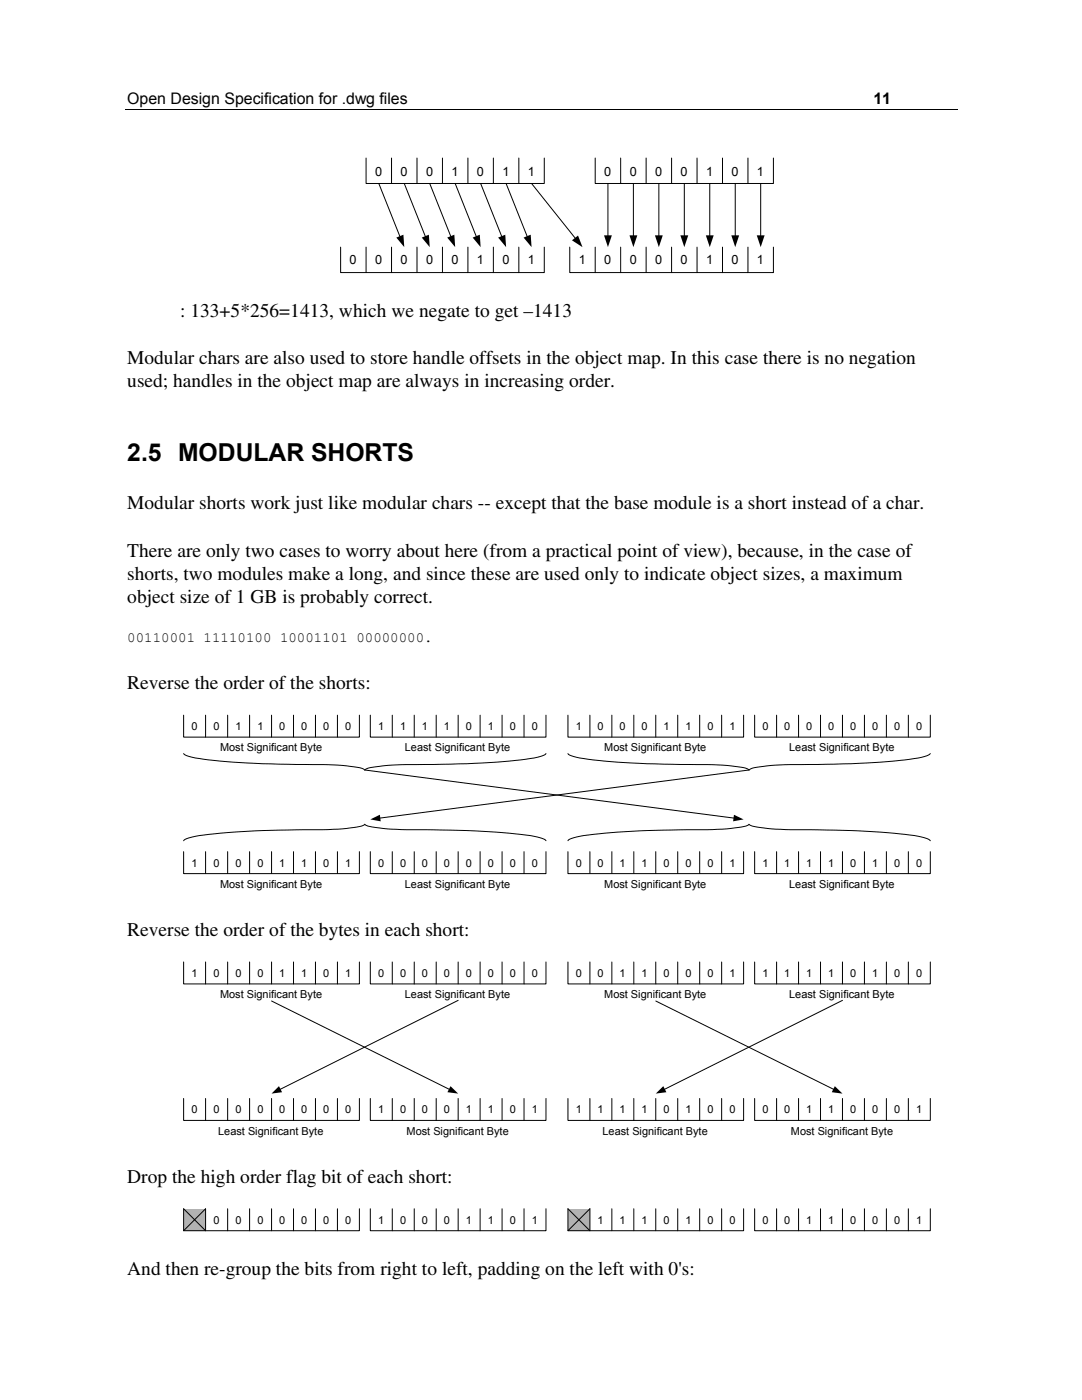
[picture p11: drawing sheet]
<svg xmlns="http://www.w3.org/2000/svg" width="216mm" height="279mm" viewBox="0 0 216 279" stroke-linecap="round" stroke-linejoin="round" font-family="sans-serif">
<g fill="none" stroke="#000" stroke-width=".2">
<path d="M24.9 21.8h166.1M73 31.5v5.1h35.6v-5.1M75.6 36.6l4.2 10.7M78.1 31.5v5.1M80.7 36.6l4.2 10.7M83.2 31.5v5.1M85.7 36.6l4.3 10.7M88.3 31.5v5.1M90.8 36.6l4.3 10.7M93.4 31.5v5.1M95.9 36.6l4.3 10.7M98.4 31.5v5.1"/>
<path d="M101 36.6l4.2 10.7M103.5 31.5v5.1M106.1 36.6l8.8 11M118.8 31.5v5.1h35.5v-5.1M121.3 36.6v10.6M123.8 31.5v5.1M126.4 36.6v10.6M128.9 31.5v5.1M131.5 36.6v10.6M134 31.5v5.1M136.5 36.6v10.6M139.1 31.5v5.1"/>
<path d="M141.6 36.6v10.6M144.2 31.5v5.1M146.7 36.6v10.6M149.2 31.5v5.1M151.8 36.6v10.6M68 49.3v5.1h40.6v-5.1M73 49.3v5.1M78.1 49.3v5.1M83.2 49.3v5.1M88.3 49.3v5.1M93.4 49.3v5.1M98.4 49.3v5.1"/>
<path d="M103.5 49.3v5.1M113.7 49.3v5.1h40.6v-5.1M118.8 49.3v5.1M123.8 49.3v5.1M128.9 49.3v5.1M134 49.3v5.1M139.1 49.3v5.1M144.2 49.3v5.1M149.2 49.3v5.1M36.6 142.7v4.4h35.1v-4.4M36.6 150.4l.1 .1a13 13 0 0 0 5 1.2 229.3 229.3 0 0 0 24.8 1l1.8 .1a11 11 0 0 1 4.5 .9M41 142.7v4.4"/>
<path d="M45.4 142.7v4.4M49.8 142.7v4.4M54.2 142.7v4.4M58.6 142.7v4.4M62.9 142.7v4.4M67.3 142.7v4.4M72.8 153.7l73.7 9.6M73.9 142.7v4.4h35v-4.4M78.3 142.7v4.4M82.7 142.7v4.4M87 142.7v4.4M91.4 142.7v4.4"/>
<path d="M95.8 142.7v4.4M100.2 142.7v4.4M104.6 142.7v4.4M108.9 150.4l-.1 .1a13 13 0 0 1-4.9 1.2 228.6 228.6 0 0 1-24.8 1l-1.9 .1a10.7 10.7 0 0 0-4.4 .9M113.3 142.7v4.4h35.1v-4.4M113.3 150.4l.1 .1a13 13 0 0 0 5 1.2 228.6 228.6 0 0 0 24.8 1l1.8 .1a10.7 10.7 0 0 1 4.5 .9M117.7 142.7v4.4M122.1 142.7v4.4M126.5 142.7v4.4M130.9 142.7v4.4M135.2 142.7v4.4M139.6 142.7v4.4"/>
<path d="M144 142.7v4.4M149.5 153.7l-73.8 9.6M150.6 142.7v4.4h35v-4.4M155 142.7v4.4M159.3 142.7v4.4M163.7 142.7v4.4M168.1 142.7v4.4M172.5 142.7v4.4M176.9 142.7v4.4M181.3 142.7v4.4M185.6 150.4l-.1 .1a12.7 12.7 0 0 1-4.9 1.2 229.3 229.3 0 0 1-24.9 1l-1.8 .1a11 11 0 0 0-4.4 .9M36.6 170v4.3h35.1v-4.3"/>
<path d="M36.6 167.8a7.3 7.3 0 0 1 4.1-1.2 194.3 194.3 0 0 1 24.8-1l2.8-.2a11 11 0 0 0 4.5-.9 7.3 7.3 0 0 0 3.6 .8l1.7 .2a326.7 326.7 0 0 1 23.5 .8 24.8 24.8 0 0 1 7 1.2l.3 .3M41 170v4.3M45.4 170v4.3M49.8 170v4.3M54.2 170v4.3M58.6 170v4.3M62.9 170v4.3M67.3 170v4.3M73.9 170v4.3h35v-4.3M78.3 170v4.3M82.7 170v4.3M87 170v4.3"/>
<path d="M91.4 170v4.3M95.8 170v4.3M100.2 170v4.3M104.6 170v4.3M113.3 170v4.3h35.1v-4.3M113.3 167.8a7.3 7.3 0 0 1 4.1-1.2 194.3 194.3 0 0 1 24.8-1l2.8-.2a10.7 10.7 0 0 0 4.5-.9 7.5 7.5 0 0 0 3.6 .8l2.6 .2a235.8 235.8 0 0 1 24.9 1 10.5 10.5 0 0 1 5 1.3M117.7 170v4.3M122.1 170v4.3M126.5 170v4.3M130.9 170v4.3M135.2 170v4.3M139.6 170v4.3"/>
<path d="M144 170v4.3M150.6 170v4.3h35v-4.3M155 170v4.3M159.3 170v4.3M163.7 170v4.3M168.1 170v4.3M172.5 170v4.3M176.9 170v4.3M181.3 170v4.3M36.6 192v4.4h35.1v-4.4M41 192v4.4M45.4 192v4.4"/>
<path d="M49.8 192v4.4M54.2 192v4.4M54.2 199.8l35.5 17.6M58.6 192v4.4M62.9 192v4.4M67.3 192v4.4M73.9 192v4.4h35v-4.4M78.3 192v4.4M82.7 192v4.4M87 192v4.4M91.4 192v4.4M91.4 199.6l-35.6 17.8"/>
<path d="M95.8 192v4.4M100.2 192v4.4M104.6 192v4.4M113.3 192v4.4h35.1v-4.4M117.7 192v4.4M122.1 192v4.4M126.5 192v4.4M130.9 192v4.4M130.9 199.8l35.5 17.6M135.2 192v4.4M139.6 192v4.4M144 192v4.4"/>
<path d="M150.6 192v4.4h35v-4.4M155 192v4.4M159.3 192v4.4M163.7 192v4.4M168.1 199.6l-35.6 17.8M168.1 192v4.4M172.5 192v4.4M176.9 192v4.4M181.3 192v4.4M36.6 219.2v4.4h35.1v-4.4M41 219.2v4.4M45.4 219.2v4.4"/>
<path d="M49.8 219.2v4.4M54.2 219.2v4.4M58.6 219.2v4.4M62.9 219.2v4.4M67.3 219.2v4.4M73.9 219.2v4.4h35v-4.4M78.3 219.2v4.4M82.7 219.2v4.4M87 219.2v4.4M91.4 219.2v4.4M95.8 219.2v4.4M100.2 219.2v4.4"/>
<path d="M104.6 219.2v4.4M113.3 219.2v4.4h35.1v-4.4M117.7 219.2v4.4M122.1 219.2v4.4M126.5 219.2v4.4M130.9 219.2v4.4M135.2 219.2v4.4M139.6 219.2v4.4M144 219.2v4.4M150.6 219.2v4.4h35v-4.4M155 219.2v4.4M159.3 219.2v4.4"/>
<path d="M163.7 219.2v4.4M168.1 219.2v4.4M172.5 219.2v4.4M176.9 219.2v4.4M181.3 219.2v4.4"/>
</g>
<g fill="#000">
<path d="M79.1 47.4l1.4-.6 .2 2.5zM84.2 47.4l1.4-.6 .1 2.5zM89.2 47.4l1.5-.6 .1 2.5zM94.3 47.4l1.4-.6 .2 2.5zM99.4 47.4l1.4-.6 .2 2.5zM104.5 47.4l1.4-.6 .2 2.5zM114.1 48l1.2-1 .9 2.3zM120.5 47h1.6l-.8 2.3zM125.6 47h1.6l-.8 2.3zM130.7 47h1.5l-.7 2.3zM135.8 47h1.5l-.8 2.3zM140.8 47h1.6l-.8 2.3z"/>
<path d="M145.9 47h1.6l-.8 2.3zM151 47h1.6l-.8 2.3zM73.9 163.5l1.9-.9 .2 1.3zM146.5 162.6l1.9 .9-2.1 .4zM54.2 218.2l1.5-1.4 .6 1.2zM89.9 216.8l1.5 1.4-2.1-.2zM130.9 218.2l1.5-1.4 .6 1.2zM166.6 216.8l1.5 1.4-2.1-.2z"/>
</g>
<g fill="#b3b3b3">
<path d="M113.3 241.2h4.4v4.4h-4.4z"/>
<path d="M36.6 241.2h4.4v4.4h-4.4z"/>
</g>
<g fill="none" stroke="#000" stroke-width=".2">
<path d="M45.4 241.2v4.4M49.8 241.2v4.4M54.2 241.2v4.4M58.6 241.2v4.4M62.9 241.2v4.4M67.3 241.2v4.4M71.7 241.2v4.4h-35.1v-4.4l4.4 4.4v-4.4l-4.4 4.4M73.9 241.2v4.4h35v-4.4M78.3 241.2v4.4M82.7 241.2v4.4M87 241.2v4.4M91.4 241.2v4.4"/>
<path d="M95.8 241.2v4.4M100.2 241.2v4.4M104.6 241.2v4.4M122.1 241.2v4.4M126.5 241.2v4.4M130.9 241.2v4.4M135.2 241.2v4.4M139.6 241.2v4.4M144 241.2v4.4M148.4 241.2v4.4h-35.1v-4.4l4.4 4.4v-4.4l-4.4 4.4M150.6 241.2v4.4h35v-4.4M155 241.2v4.4"/>
<path d="M159.3 241.2v4.4M163.7 241.2v4.4M168.1 241.2v4.4M172.5 241.2v4.4M176.9 241.2v4.4M181.3 241.2v4.4"/>
</g>
<text font-size="4.9" x="25.4" y="92">2.5 MODULAR SHORTS</text>
<g font-size="3.9">
<text x="35.9" y="63.2">: 133+5*256=1413, which we negate to get –1413</text>
<text x="25.4" y="72.7">Modular chars are also used to store handle offsets in the object map. In this case there is no negation</text>
<text x="25.4" y="77.3">used; handles in the object map are always in increasing order.</text>
<text x="25.4" y="101.6">Modular shorts work just like modular chars -- except that the base module is a short instead of a char.</text>
<text x="25.4" y="111.1">There are only two cases to worry about here (from a practical point of view), because, in the case of</text>
<text x="25.4" y="115.7">shorts, two modules make a long, and since these are used only to indicate object sizes, a maximum</text>
<text x="25.4" y="120.2">object size of 1 GB is probably correct.</text>
<text x="25.4" y="137.5">Reverse the order of the shorts:</text>
<text x="25.4" y="186.8">Reverse the order of the bytes in each short:</text>
<text x="25.4" y="236">Drop the high order flag bit of each short:</text>
<text x="25.4" y="254.4">And then re-group the bits from right to left, padding on the left with 0's:</text>
</g>
<g font-size="3.2">
<text x="25.4" y="20.7">Open Design Specification for .dwg files</text>
<text x="174.3" y="20.7">11</text>
</g>
<text font-size="2.8" x="25.4" y="128.2">00110001 11110100 10001101 00000000.</text>
<g font-size="2.5">
<text x="74.8" y="35.1">0</text>
<text x="79.9" y="35.1">0</text>
<text x="85" y="35.1">0</text>
<text x="90.1" y="35.1">1</text>
<text x="95.2" y="35.1">0</text>
<text x="100.2" y="35.1">1</text>
<text x="105.3" y="35.1">1</text>
<text x="120.6" y="35.1">0</text>
<text x="125.6" y="35.1">0</text>
<text x="130.7" y="35.1">0</text>
<text x="135.8" y="35.1">0</text>
<text x="140.9" y="35.1">1</text>
<text x="146" y="35.1">0</text>
<text x="151" y="35.1">1</text>
<text x="69.8" y="52.8">0</text>
<text x="74.8" y="52.8">0</text>
<text x="79.9" y="52.8">0</text>
<text x="85" y="52.8">0</text>
<text x="90.1" y="52.8">0</text>
<text x="95.2" y="52.8">1</text>
<text x="100.2" y="52.8">0</text>
<text x="105.3" y="52.8">1</text>
<text x="115.5" y="52.8">1</text>
<text x="120.6" y="52.8">0</text>
<text x="125.6" y="52.8">0</text>
<text x="130.7" y="52.8">0</text>
<text x="135.8" y="52.8">0</text>
<text x="140.9" y="52.8">1</text>
<text x="146" y="52.8">0</text>
<text x="151" y="52.8">1</text>
</g>
<g font-size="2.2">
<text x="38.2" y="145.7">0</text>
<text x="42.6" y="145.7">0</text>
<text x="43.9" y="150">Most Significant Byte</text>
<text x="47" y="145.7">1</text>
<text x="51.3" y="145.7">1</text>
<text x="55.7" y="145.7">0</text>
<text x="60.1" y="145.7">0</text>
<text x="64.5" y="145.7">0</text>
<text x="68.9" y="145.7">0</text>
<text x="75.4" y="145.7">1</text>
<text x="79.8" y="145.7">1</text>
<text x="80.8" y="150">Least Significant Byte</text>
<text x="84.2" y="145.7">1</text>
<text x="88.6" y="145.7">1</text>
<text x="93" y="145.7">0</text>
<text x="97.3" y="145.7">1</text>
<text x="101.7" y="145.7">0</text>
<text x="106.1" y="145.7">0</text>
<text x="114.9" y="145.7">1</text>
<text x="119.3" y="145.7">0</text>
<text x="120.6" y="150">Most Significant Byte</text>
<text x="123.6" y="145.7">0</text>
<text x="128" y="145.7">0</text>
<text x="132.4" y="145.7">1</text>
<text x="136.8" y="145.7">1</text>
<text x="141.2" y="145.7">0</text>
<text x="145.5" y="145.7">1</text>
<text x="152.1" y="145.7">0</text>
<text x="156.5" y="145.7">0</text>
<text x="157.5" y="150">Least Significant Byte</text>
<text x="160.9" y="145.7">0</text>
<text x="165.3" y="145.7">0</text>
<text x="169.6" y="145.7">0</text>
<text x="174" y="145.7">0</text>
<text x="178.4" y="145.7">0</text>
<text x="182.8" y="145.7">0</text>
<text x="38.2" y="173">1</text>
<text x="42.6" y="173">0</text>
<text x="47" y="173">0</text>
<text x="51.3" y="173">0</text>
<text x="55.7" y="173">1</text>
<text x="60.1" y="173">1</text>
<text x="64.5" y="173">0</text>
<text x="68.9" y="173">1</text>
<text x="75.4" y="173">0</text>
<text x="79.8" y="173">0</text>
<text x="84.2" y="173">0</text>
<text x="88.6" y="173">0</text>
<text x="93" y="173">0</text>
<text x="97.3" y="173">0</text>
<text x="101.7" y="173">0</text>
<text x="106.1" y="173">0</text>
<text x="114.9" y="173">0</text>
<text x="119.3" y="173">0</text>
<text x="123.6" y="173">1</text>
<text x="128" y="173">1</text>
<text x="132.4" y="173">0</text>
<text x="136.8" y="173">0</text>
<text x="141.2" y="173">0</text>
<text x="145.5" y="173">1</text>
<text x="152.1" y="173">1</text>
<text x="156.5" y="173">1</text>
<text x="160.9" y="173">1</text>
<text x="165.3" y="173">1</text>
<text x="169.6" y="173">0</text>
<text x="174" y="173">1</text>
<text x="178.4" y="173">0</text>
<text x="182.8" y="173">0</text>
<text x="43.9" y="177.2">Most Significant Byte</text>
<text x="80.8" y="177.2">Least Significant Byte</text>
<text x="120.6" y="177.2">Most Significant Byte</text>
<text x="157.5" y="177.2">Least Significant Byte</text>
<text x="38.2" y="194.9">1</text>
<text x="42.6" y="194.9">0</text>
<text x="47" y="194.9">0</text>
<text x="51.3" y="194.9">0</text>
<text x="55.7" y="194.9">1</text>
<text x="60.1" y="194.9">1</text>
<text x="64.5" y="194.9">0</text>
<text x="68.9" y="194.9">1</text>
<text x="75.4" y="194.9">0</text>
<text x="79.8" y="194.9">0</text>
<text x="84.2" y="194.9">0</text>
<text x="88.6" y="194.9">0</text>
<text x="93" y="194.9">0</text>
<text x="97.3" y="194.9">0</text>
<text x="101.7" y="194.9">0</text>
<text x="106.1" y="194.9">0</text>
<text x="114.9" y="194.9">0</text>
<text x="119.3" y="194.9">0</text>
<text x="123.6" y="194.9">1</text>
<text x="128" y="194.9">1</text>
<text x="132.4" y="194.9">0</text>
<text x="136.8" y="194.9">0</text>
<text x="141.2" y="194.9">0</text>
<text x="145.5" y="194.9">1</text>
<text x="152.1" y="194.9">1</text>
<text x="156.5" y="194.9">1</text>
<text x="160.9" y="194.9">1</text>
<text x="165.3" y="194.9">1</text>
<text x="169.6" y="194.9">0</text>
<text x="174" y="194.9">1</text>
<text x="178.4" y="194.9">0</text>
<text x="182.8" y="194.9">0</text>
<text x="43.9" y="199.2">Most Significant Byte</text>
<text x="80.8" y="199.2">Least Significant Byte</text>
<text x="120.6" y="199.2">Most Significant Byte</text>
<text x="157.5" y="199.2">Least Significant Byte</text>
<text x="38.2" y="222.2">0</text>
<text x="42.6" y="222.2">0</text>
<text x="43.5" y="226.5">Least Significant Byte</text>
<text x="47" y="222.2">0</text>
<text x="51.3" y="222.2">0</text>
<text x="55.7" y="222.2">0</text>
<text x="60.1" y="222.2">0</text>
<text x="64.5" y="222.2">0</text>
<text x="68.9" y="222.2">0</text>
<text x="75.4" y="222.2">1</text>
<text x="79.8" y="222.2">0</text>
<text x="81.1" y="226.5">Most Significant Byte</text>
<text x="84.2" y="222.2">0</text>
<text x="88.6" y="222.2">0</text>
<text x="93" y="222.2">1</text>
<text x="97.3" y="222.2">1</text>
<text x="101.7" y="222.2">0</text>
<text x="106.1" y="222.2">1</text>
<text x="114.9" y="222.2">1</text>
<text x="119.3" y="222.2">1</text>
<text x="120.2" y="226.5">Least Significant Byte</text>
<text x="123.6" y="222.2">1</text>
<text x="128" y="222.2">1</text>
<text x="132.4" y="222.2">0</text>
<text x="136.8" y="222.2">1</text>
<text x="141.2" y="222.2">0</text>
<text x="145.5" y="222.2">0</text>
<text x="152.1" y="222.2">0</text>
<text x="156.5" y="222.2">0</text>
<text x="157.8" y="226.5">Most Significant Byte</text>
<text x="160.9" y="222.2">1</text>
<text x="165.3" y="222.2">1</text>
<text x="169.6" y="222.2">0</text>
<text x="174" y="222.2">0</text>
<text x="178.4" y="222.2">0</text>
<text x="182.8" y="222.2">1</text>
<text x="42.6" y="244.2">0</text>
<text x="47" y="244.2">0</text>
<text x="51.3" y="244.2">0</text>
<text x="55.7" y="244.2">0</text>
<text x="60.1" y="244.2">0</text>
<text x="64.5" y="244.2">0</text>
<text x="68.9" y="244.2">0</text>
<text x="75.4" y="244.2">1</text>
<text x="79.8" y="244.2">0</text>
<text x="84.2" y="244.2">0</text>
<text x="88.6" y="244.2">0</text>
<text x="93" y="244.2">1</text>
<text x="97.3" y="244.2">1</text>
<text x="101.7" y="244.2">0</text>
<text x="106.1" y="244.2">1</text>
<text x="119.3" y="244.2">1</text>
<text x="123.6" y="244.2">1</text>
<text x="128" y="244.2">1</text>
<text x="132.4" y="244.2">0</text>
<text x="136.8" y="244.2">1</text>
<text x="141.2" y="244.2">0</text>
<text x="145.5" y="244.2">0</text>
<text x="152.1" y="244.2">0</text>
<text x="156.5" y="244.2">0</text>
<text x="160.9" y="244.2">1</text>
<text x="165.3" y="244.2">1</text>
<text x="169.6" y="244.2">0</text>
<text x="174" y="244.2">0</text>
<text x="178.4" y="244.2">0</text>
<text x="182.8" y="244.2">1</text>
</g>
</svg>
